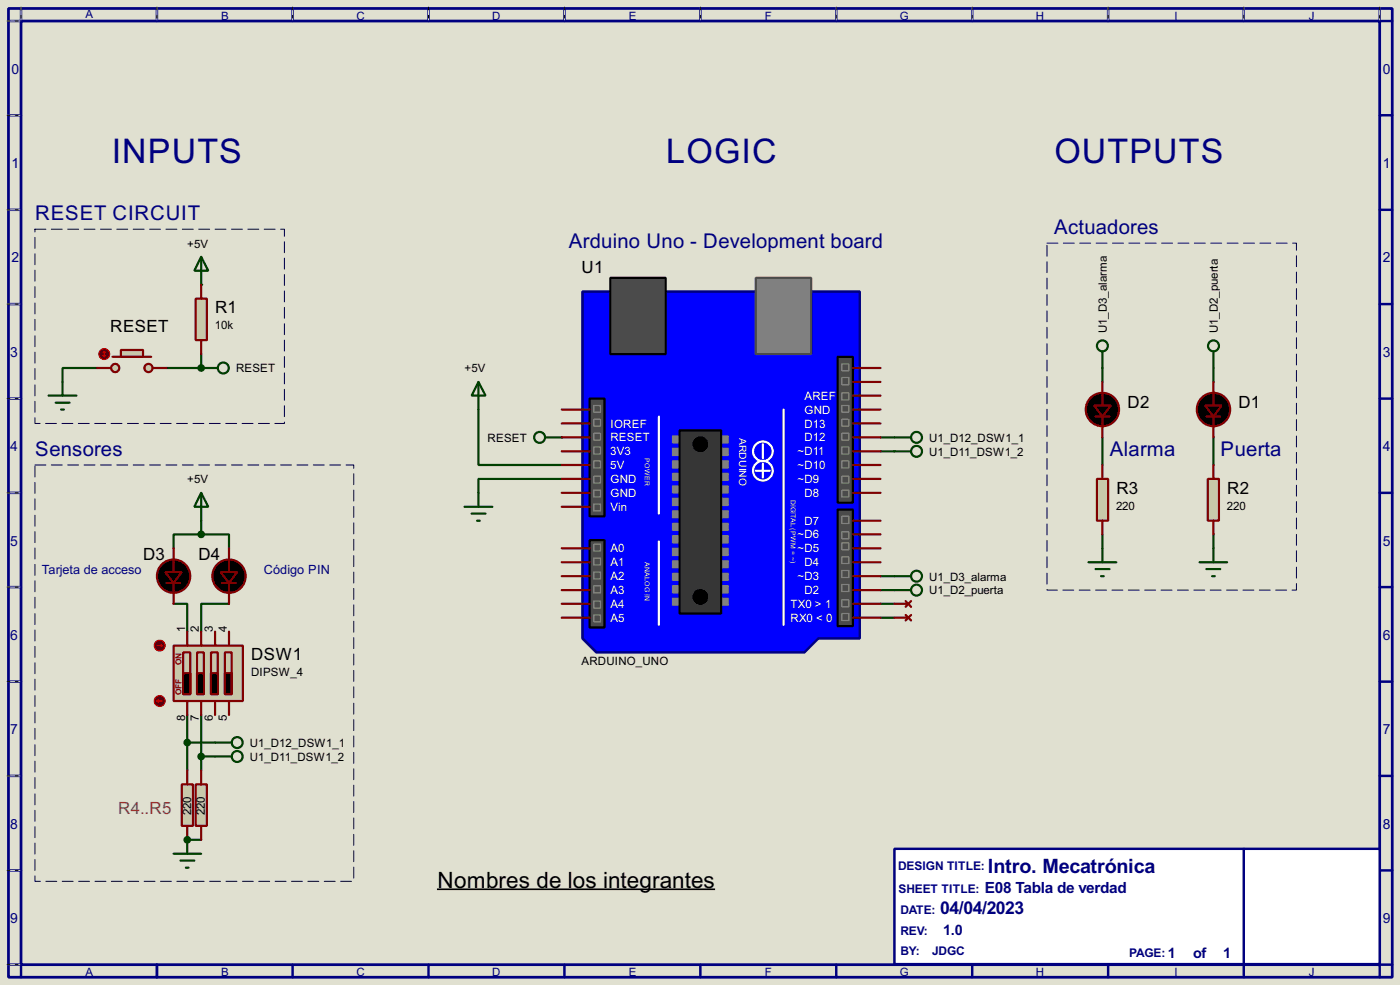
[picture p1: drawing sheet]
<svg xmlns="http://www.w3.org/2000/svg" width="256mm" height="180mm" viewBox="0 0 256 180" stroke-linecap="round" stroke-linejoin="round" font-family="sans-serif">
<path d="M0 0h256.5v180.3h-256.5z" fill="#e0e0d0"/>
<path d="M1.6 1.6h253.5v177.3h-253.5zM3.9 3.9h248.9v172.7h-248.9z" fill="none" stroke="#000080" stroke-width=".5"/>
<g fill="none" stroke="#000080" stroke-width=".45">
<path d="M3.9 1.6v2.3h-2.3M28.8 1.6v2.3M53.6 1.6v2.3M78.5 1.6v2.3M103.4 1.6v2.3M128.3 1.6v2.3M153.2 1.6v2.3M178.1 1.6v2.3M203 1.6v2.3M227.9 1.6v2.3M252.8 1.6v2.3h2.3M1.6 21.1h2.3"/>
<path d="M1.6 38.4h2.3M252.8 21.1h2.3M252.8 38.4h2.3M1.6 55.7h2.3M252.8 55.7h2.3M1.6 73h2.3M252.8 73h2.3M1.6 90.2h2.3M252.8 90.2h2.3M1.6 107.5h2.3M252.8 107.5h2.3M1.6 124.8h2.3"/>
<path d="M252.8 124.8h2.3M1.6 142h2.3M1.6 159.3h2.3M252.8 142h2.3M252.8 159.3h2.3M1.6 176.6h2.3v2.3M28.8 176.6v2.3M53.6 176.6v2.3M78.5 176.6v2.3M103.4 176.6v2.3M128.3 176.6v2.3M153.2 176.6v2.3"/>
<path d="M178.1 176.6v2.3M203 176.6v2.3M227.9 176.6v2.3M255.1 176.6h-2.3v2.3"/>
</g>
<g fill="none" stroke="#e0e0d0" stroke-width=".18">
<path d="M1.3 3.9h2.3M3.9 1.3v2.3M28.8 1.3v2.3M53.6 1.3v2.3M78.5 1.3v2.3M103.4 1.3v2.3M128.3 1.3v2.3M153.2 1.3v2.3M178.1 1.3v2.3M203 1.3v2.3M227.9 1.3v2.3M252.8 1.3v2.3"/>
<path d="M1.3 21.1h2.3M1.3 38.4h2.3M1.3 55.7h2.3M1.3 73h2.3M1.3 90.2h2.3M1.3 107.5h2.3M1.3 124.8h2.3M1.3 142h2.3M1.3 159.3h2.3M1.3 176.6h2.3"/>
</g>
<g fill="none" stroke="#000" stroke-width=".18" stroke-dasharray=".5 1">
<path d="M1.3 3.9h2.3M3.9 1.3v2.3M28.8 1.3v2.3M53.6 1.3v2.3M78.5 1.3v2.3M103.4 1.3v2.3M128.3 1.3v2.3M153.2 1.3v2.3M178.1 1.3v2.3M203 1.3v2.3M227.9 1.3v2.3M252.8 1.3v2.3"/>
<path d="M1.3 21.1h2.3M1.3 38.4h2.3M1.3 55.7h2.3M1.3 73h2.3M1.3 90.2h2.3M1.3 107.5h2.3M1.3 124.8h2.3M1.3 142h2.3M1.3 159.3h2.3M1.3 176.6h2.3"/>
</g>
<path d="M163.9 155.4h88.9v21.1h-88.9z" fill="#fff" stroke="#000080" stroke-width=".45"/>
<path d="M227.9 155.4v21.1" fill="none" stroke="#000080" stroke-width=".45"/>
<path d="M30.5 67.4h6.4M202 80.1v5M202 97.8v2.6M222.3 80.1v5M222.3 97.8v2.6" fill="none" stroke="#004000" stroke-width=".4"/>
<circle cx="36.9" cy="67.4" r=".2" fill="#004000"/>
<path d="M36.9 64.8v2.6" fill="none" stroke="#004000" stroke-width=".4"/>
<circle cx="36.9" cy="52.1" r=".2" fill="#004000"/>
<path d="M17.8 67.4h-6.3v2.5M31.8 110.5h2.5v5.1M34.3 130.9v10.1" fill="none" stroke="#004000" stroke-width=".4"/>
<circle cx="34.3" cy="153.7" r=".2" fill="#004000"/>
<path d="M36.9 97.8h5.1v2.6M36.9 97.8h-5.1v2.6M36.9 95.3v2.5M42 110.5h-5.1v5.1M36.9 130.9v10.1M34.3 153.7h2.6" fill="none" stroke="#004000" stroke-width=".4"/>
<circle cx="102.9" cy="80.1" r=".2" fill="#004000"/>
<g fill="none" stroke="#004000" stroke-width=".4">
<path d="M87.7 69.9l1.3 2.5h-2.6zM87.7 69.9v15.2h15.2M202 67.4v2.5M222.3 67.4v2.5M85.1 92.8h5.1M86.4 94h2.6M87.4 95.3h.5M102.9 87.7h-15.2v5.1M161.3 80.1h2.6M161.3 82.6h2.6M161.3 105.5h2.6M161.3 108h2.6"/>
<path d="M161.3 110.5h2.6M161.3 113.1h2.6M34.3 135.9h5.1M36.9 138.5h2.5"/>
</g>
<path d="M80.1 162.8h50.9" fill="none" stroke="#000" stroke-width=".3"/>
<g fill="#000" stroke="#800000" stroke-width=".4">
<path d="M200.5 74.2h3l-1.5 2.1z"/>
<circle cx="201.9" cy="75" r="3.1"/>
</g>
<path d="M200.7 76.3h2.6M202 69.9v4.3M202 76.3v3.8" fill="none" stroke="#800000" stroke-width=".4"/>
<path d="M201 87.7h2v7.6h-2z" fill="#c8c8aa" stroke="#800000" stroke-width=".4"/>
<path d="M221 76.3h2.6M222.3 69.9v4.3M222.3 76.3v3.8M202 85.1v2.6M202 95.3v2.5" fill="none" stroke="#800000" stroke-width=".4"/>
<path d="M199.4 102.9h5.1M200.7 104.2h2.6M201.7 105.5h.5M202 100.4v2.5" fill="none" stroke="#004000" stroke-width=".4"/>
<g fill="#000" stroke="#800000" stroke-width=".4">
<path d="M220.8 74.2h3l-1.5 2.1z"/>
<circle cx="222.3" cy="75" r="3.1"/>
</g>
<path d="M221.3 87.7h2v7.6h-2z" fill="#c8c8aa" stroke="#800000" stroke-width=".4"/>
<path d="M222.3 85.1v2.6M222.3 95.3v2.5" fill="none" stroke="#800000" stroke-width=".4"/>
<path d="M219.8 102.9h5M221 104.2h2.6M222.1 105.5h.5M222.3 100.4v2.5" fill="none" stroke="#004000" stroke-width=".4"/>
<g fill="#c8c8aa" stroke="#800000" stroke-width=".4">
<circle cx="21.1" cy="67.4" r=".75"/>
<circle cx="27.2" cy="67.4" r=".75"/>
</g>
<path d="M20.6 65.3h7.1" fill="none" stroke="#800000" stroke-width=".4"/>
<path d="M22.2 64.1h4v1.2h-4z" fill="#c8c8aa" stroke="#800000" stroke-width=".4"/>
<path d="M17.8 67.4h2.6M28 67.4h2.5" fill="none" stroke="#800000" stroke-width=".4"/>
<circle cx="19.1" cy="64.8" r="1" fill="#400000" stroke="#f00" stroke-width=".2"/>
<path d="M18.9 65.1l.2 .2M19.1 64.3v1M19.1 64.3l.3 .3M19.1 64.3l-.2 .3M19.4 65.1l-.3 .2" fill="none" stroke="#f00" stroke-width=".2"/>
<g fill="none" stroke="#004000" stroke-width=".4">
<path d="M36.9 47l1.3 2.6h-2.6zM36.9 47v5.1M36.9 67.4h3"/>
<circle cx="40.9" cy="67.4" r="1"/>
</g>
<circle cx="36.8" cy="67.4" r=".5" fill="#004000" stroke="#004000" stroke-width=".4"/>
<path d="M35.9 54.7h2v7.6h-2z" fill="#c8c8aa" stroke="#800000" stroke-width=".4"/>
<path d="M36.9 52.1v2.6M36.9 62.3v2.5M30.5 106.7h2.6M31.8 100.4v4.3M31.8 106.7v3.8M163.9 113.1h2.5M163.9 110.5h2.5M165.9 112.6l1 1M165.9 110l1 1.1M166.9 112.6l-1 1M166.9 110l-1 1.1" fill="none" stroke="#800000" stroke-width=".4"/>
<g fill="none" stroke="#004000" stroke-width=".4">
<path d="M8.9 72.4h5.1M10.2 73.7h2.6M11.2 75h.5M11.5 69.9v2.5M99.9 80.1h3M163.9 108h3M163.9 105.5h3"/>
<circle cx="98.8" cy="80.1" r="1"/>
<circle cx="167.9" cy="108" r="1"/>
<circle cx="167.9" cy="105.5" r="1"/>
</g>
<path d="M6.4 42h45.7v35.5h-45.7zM191.8 44.5h45.7v63.5h-45.7z" fill="none" stroke="#e0e0d0" stroke-width=".18"/>
<path d="M6.4 42h45.7v35.5h-45.7zM191.8 44.5h45.7v63.5h-45.7z" fill="none" stroke="#000040" stroke-width=".18" stroke-dasharray="2 1"/>
<g fill="#000" stroke="#800000" stroke-width=".4">
<path d="M30.3 104.7h3l-1.5 2z"/>
<circle cx="31.8" cy="105.5" r="3.1"/>
</g>
<path d="M33.3 143.6h2.1v7.6h-2.1z" fill="#c8c8aa" stroke="#800000" stroke-width=".4"/>
<path d="M34.3 141v2.6M34.3 151.2v2.5" fill="none" stroke="#800000" stroke-width=".4"/>
<g fill="none" stroke="#004000" stroke-width=".4">
<path d="M163.9 80.1h3M31.8 156.3h5.1M33.1 157.5h2.5M34.1 158.8h.5M34.3 153.7v2.6"/>
<circle cx="167.9" cy="80.1" r="1"/>
</g>
<path d="M31.8 118.2h12.7v10.1h-12.7z" fill="#c8c8aa" stroke="#800000" stroke-width=".4"/>
<path d="M33.6 119.4h1.3v7.7h-1.3zM34.3 115.6v2.6M36.1 119.4h1.3v7.7h-1.3zM36.9 115.6v2.6M38.7 119.4h1.2v7.7h-1.2zM39.4 115.6v2.6M41.2 119.4h1.3v7.7h-1.3zM42 115.6v2.6M34.3 128.3v2.6M36.9 128.3v2.6M39.4 128.3v2.6M42 128.3v2.6" fill="none" stroke="#800000" stroke-width=".4"/>
<path d="M33.6 123.2h1.3v3.9h-1.3zM36.1 123.2h1.3v3.9h-1.3zM38.7 123.2h1.2v3.9h-1.2zM41.2 123.2h1.3v3.9h-1.3z" fill="#000" stroke="#800000" stroke-width=".4"/>
<circle cx="29.2" cy="128.3" r="1" fill="#400000" stroke="#f00" stroke-width=".2"/>
<path d="M28.8 128.3l.2 .3M28.8 128.3h1M29 128.1l-.2 .2" fill="none" stroke="#f00" stroke-width=".2"/>
<circle cx="29.2" cy="118.2" r="1" fill="#400000" stroke="#f00" stroke-width=".2"/>
<path d="M28.8 118.2h1M29.5 117.9l.3 .3M29.8 118.2l-.3 .2" fill="none" stroke="#f00" stroke-width=".2"/>
<circle cx="34.3" cy="135.9" r=".5" fill="#004000" stroke="#004000" stroke-width=".4"/>
<path d="M6.4 85.1h58.4v76.2h-58.4z" fill="none" stroke="#e0e0d0" stroke-width=".18"/>
<path d="M6.4 85.1h58.4v76.2h-58.4z" fill="none" stroke="#000040" stroke-width=".18" stroke-dasharray="2 1"/>
<path d="M35.9 143.6h2v7.6h-2z" fill="#c8c8aa" stroke="#800000" stroke-width=".4"/>
<path d="M40.7 106.7h2.5M42 100.4v4.3M42 106.7v3.8M36.9 141v2.6M36.9 151.2v2.5" fill="none" stroke="#800000" stroke-width=".4"/>
<g fill="#004000" stroke="#004000" stroke-width=".4">
<circle cx="34.3" cy="153.7" r=".5"/>
<circle cx="36.8" cy="138.5" r=".5"/>
<circle cx="36.8" cy="97.8" r=".5"/>
</g>
<g fill="none" stroke="#004000" stroke-width=".4">
<path d="M36.9 90.2l1.3 2.6h-2.6zM36.9 90.2v5.1M163.9 82.6h3"/>
<circle cx="167.9" cy="82.6" r="1"/>
</g>
<g fill="#000" stroke="#800000" stroke-width=".4">
<path d="M40.4 104.7h3.1l-1.5 2z"/>
<circle cx="41.9" cy="105.5" r="3.1"/>
</g>
<path d="M106.7 53.4h50.8v63.5h-7.6l-2.5 2.5h-38.1l-2.6-2.5z" fill-rule="evenodd" fill="#00f" stroke="#000080" stroke-width=".45"/>
<path d="M108 98.9h2.8v16h-2.8z" fill="#4b4b4b" stroke="#000" stroke-width=".4"/>
<path d="M108.8 99.6h1.2v1.3h-1.2zM108.8 102.2h1.2v1.2h-1.2zM108.8 104.7h1.2v1.3h-1.2zM108.8 107.2h1.2v1.3h-1.2zM108.8 110h1.2v1.3h-1.2zM108.8 112.6h1.2v1.2h-1.2z" fill="none" stroke="#808080" stroke-width=".25"/>
<path d="M108 73h2.8v21.5h-2.8z" fill="#4b4b4b" stroke="#000" stroke-width=".4"/>
<path d="M108.8 76.8h1.2v1.2h-1.2zM108.8 79.3h1.2v1.3h-1.2zM108.8 74.2h1.2v1.3h-1.2zM108.8 81.8h1.2v1.3h-1.2zM108.8 84.4h1.2v1.3h-1.2zM108.8 87.2h1.2v1.2h-1.2zM108.8 89.7h1.2v1.3h-1.2z" fill="none" stroke="#808080" stroke-width=".25"/>
<path d="M153.5 93.3h2.8v21.3h-2.8z" fill="#4b4b4b" stroke="#000" stroke-width=".4"/>
<path d="M154.2 99.4h1.3v1.2h-1.3zM154.2 101.9h1.3v1.3h-1.3zM154.2 104.4h1.3v1.3h-1.3zM154.2 107h1.3v1.3h-1.3zM154.2 109.8h1.3v1.3h-1.3zM154.2 112.3h1.3v1.3h-1.3z" fill="none" stroke="#808080" stroke-width=".25"/>
<path d="M153.5 65.3h2.8v26.7h-2.8z" fill="#4b4b4b" stroke="#000" stroke-width=".4"/>
<path d="M154.2 76.8h1.3v1.2h-1.3zM154.2 79.3h1.3v1.3h-1.3zM154.2 74.2h1.3v1.3h-1.3zM154.2 71.9h1.3v1.3h-1.3zM154.2 69.1h1.3v1.3h-1.3zM154.2 66.6h1.3v1.3h-1.3zM154.2 81.8h1.3v1.3h-1.3zM154.2 84.4h1.3v1.3h-1.3zM154.2 87.2h1.3v1.2h-1.3zM154.2 89.7h1.3v1.3h-1.3zM154.2 97.3h1.3v1.3h-1.3zM154.2 94.5h1.3v1.3h-1.3z" fill="none" stroke="#808080" stroke-width=".25"/>
<path d="M138.5 50.9h10.1v13.9h-10.1z" fill="#808080" stroke="#4b4b4b" stroke-width=".4"/>
<path d="M111.8 50.9h10.2v13.9h-10.2z" fill="#4b4b4b" stroke="#000" stroke-width=".4"/>
<g fill="#808080" stroke="#808080" stroke-width=".25">
<path d="M123.2 79.8h1.3v1.3h-1.3z"/>
<path d="M123.2 82.1h1.3v1.3h-1.3z"/>
<path d="M123.2 84.4h1.3v1.3h-1.3z"/>
<path d="M123.2 86.7h1.3v1.2h-1.3z"/>
<path d="M123.2 89h1.3v1.2h-1.3z"/>
<path d="M123.2 91.2h1.3v1.3h-1.3z"/>
<path d="M123.2 93.5h1.3v1.3h-1.3z"/>
<path d="M123.2 95.8h1.3v1.3h-1.3z"/>
<path d="M123.2 98.1h1.3v1.3h-1.3z"/>
<path d="M123.2 100.4h1.3v1.3h-1.3z"/>
<path d="M123.2 102.7h1.3v1.2h-1.3z"/>
<path d="M123.2 105h1.3v1.2h-1.3z"/>
<path d="M123.2 107.2h1.3v1.3h-1.3z"/>
<path d="M123.2 109.5h1.3v1.3h-1.3z"/>
<path d="M132.1 79.8h1.3v1.3h-1.3z"/>
<path d="M132.1 82.1h1.3v1.3h-1.3z"/>
<path d="M132.1 84.4h1.3v1.3h-1.3z"/>
<path d="M132.1 86.7h1.3v1.2h-1.3z"/>
<path d="M132.1 89h1.3v1.2h-1.3z"/>
<path d="M132.1 91.2h1.3v1.3h-1.3z"/>
<path d="M132.1 93.5h1.3v1.3h-1.3z"/>
<path d="M132.1 95.8h1.3v1.3h-1.3z"/>
<path d="M132.1 98.1h1.3v1.3h-1.3z"/>
<path d="M132.1 100.4h1.3v1.3h-1.3z"/>
<path d="M132.1 102.7h1.3v1.2h-1.3z"/>
<path d="M132.1 105h1.3v1.2h-1.3z"/>
<path d="M132.1 107.2h1.3v1.3h-1.3z"/>
<path d="M132.1 109.5h1.3v1.3h-1.3z"/>
</g>
<path d="M124.5 78.8h7.6v33.5h-7.6z" fill="#363636" stroke="#000" stroke-width=".4"/>
<g fill="#000" stroke="#000" stroke-width=".4">
<circle cx="128.3" cy="81.3" r="1.25"/>
<circle cx="128.3" cy="109.3" r="1.25"/>
</g>
<g fill="none" stroke="#fff" stroke-width=".4">
<path d="M120.7 76.3v17.7M143.6 75v39.4M120.7 99.1v15.3M138.5 86.2h2.5M139.8 81.3v2.6M139.8 84.9v2.5"/>
<circle cx="139.7" cy="82.6" r="1.8"/>
<circle cx="139.7" cy="86.2" r="1.8"/>
</g>
<path d="M108.8 92.3h1.2v1.2h-1.2z" fill="none" stroke="#808080" stroke-width=".25"/>
<g fill="none" stroke="#800000" stroke-width=".4">
<path d="M102.9 77.5h5.1M102.9 75h5.1M156.3 77.5h5M156.3 72.4h5M156.3 75h5M156.3 67.4h5M156.3 69.9h5M102.9 80.1h5.1M102.9 82.6h5.1M102.9 85.1h5.1M102.9 87.7h5.1M102.9 90.2h5.1"/>
<path d="M102.9 92.8h5.1M156.3 80.1h5M156.3 82.6h5M156.3 85.1h5M156.3 87.7h5M156.3 90.2h5M156.3 95.3h5M156.3 97.8h5M102.9 100.4h5.1M102.9 102.9h5.1M102.9 105.5h5.1M102.9 108h5.1"/>
<path d="M102.9 110.5h5.1M102.9 113.1h5.1M156.3 100.4h5M156.3 102.9h5M156.3 105.5h5M156.3 108h5M156.3 110.5h5M156.3 113.1h5"/>
</g>
<g fill="none" stroke="#004000" stroke-width=".4">
<path d="M202 64.3v3.1M222.3 64.3v3.1M39.4 135.9h3.1M39.4 138.5h3.1"/>
<circle cx="201.9" cy="63.3" r="1"/>
<circle cx="222.3" cy="63.3" r="1"/>
<circle cx="43.4" cy="135.9" r="1"/>
<circle cx="43.4" cy="138.5" r="1"/>
</g>
<g font-size="7" fill="#000080">
<text x="20.5" y="29.8">INPUTS</text>
<text x="122.1" y="29.8">LOGIC</text>
<text x="193.2" y="29.8">OUTPUTS</text>
</g>
<text font-size="4.6" x="80.1" y="162.6">Nombres de los integrantes</text>
<g font-size="4.2" fill="#000080">
<text x="6.5" y="40.3">RESET CIRCUIT</text>
<text x="104.2" y="45.4">Arduino Uno - Development board</text>
<text x="193.1" y="42.9">Actuadores</text>
<text x="6.5" y="83.5">Sensores</text>
<text x="203.3" y="83.5">Alarma</text>
<text x="223.6" y="83.5">Puerta</text>
</g>
<text font-size="4.1" fill="#000080" x="181" y="159.7">Intro. Mecatrónica</text>
<text font-size="3.6" fill="#000080" x="172.3" y="167.4">04/04/2023</text>
<g font-size="3.5">
<text x="106.6" y="50.1">U1</text>
<text x="39.4" y="57.4">R1</text>
<text x="20.2" y="60.7">RESET</text>
<text x="206.6" y="74.6">D2</text>
<text x="226.9" y="74.6">D1</text>
<text x="204.5" y="90.4">R3</text>
<text x="224.8" y="90.4">R2</text>
<text x="26.2" y="102.6">D3</text>
<text x="36.4" y="102.6">D4</text>
<text x="46" y="120.9">DSW1</text>
</g>
<text font-size="3.5" fill="#804040" x="21.7" y="149">R4..R5</text>
<text font-size="3.2" fill="#000080" x="180.4" y="163.5">E08 Tabla de verdad</text>
<g font-size="3" fill="#000080">
<text x="172.8" y="171.1">1.0</text>
<text x="214" y="175.4">1</text>
<text x="218.6" y="175.4">of</text>
<text x="224.1" y="175.4">1</text>
</g>
<g font-size="2.9" fill="#000080">
<text x="2.1" y="13.5">0</text>
<text x="253.4" y="13.5">0</text>
<text x="2.1" y="30.7">1</text>
<text x="253.4" y="30.7">1</text>
<text x="2.1" y="48">2</text>
<text x="253.4" y="48">2</text>
<text x="1.9" y="65.3">3</text>
<text x="253.4" y="65.3">3</text>
<text x="1.9" y="82.5">4</text>
<text x="253.4" y="82.5">4</text>
<text x="1.9" y="99.9">5</text>
<text x="253.4" y="99.9">5</text>
<text x="1.9" y="117.1">6</text>
<text x="253.4" y="117.1">6</text>
<text x="1.9" y="134.4">7</text>
<text x="253.4" y="134.4">7</text>
<text x="1.9" y="151.7">8</text>
<text x="253.4" y="151.7">8</text>
<text x="1.9" y="168.9">9</text>
<text x="253.4" y="168.9">9</text>
</g>
<g font-size="2.6" fill="#000080">
<text x="7.7" y="105.1">Tarjeta de acceso</text>
<text x="48.3" y="105.1">Código PIN</text>
</g>
<g font-size="2.5" fill="#000080">
<text x="164.5" y="159.2">DESIGN TITLE:</text>
<text x="164.6" y="163.5">SHEET TITLE:</text>
<text x="164.9" y="167.4">DATE:</text>
<text x="164.9" y="171.2">REV:</text>
<text x="164.9" y="174.7">BY:</text>
<text x="170.7" y="174.7">JDGC</text>
<text x="206.8" y="175.2">PAGE:</text>
</g>
<g font-size="2.4" fill="#000080">
<text x="15.6" y="3.4">A</text>
<text x="40.5" y="3.6">B</text>
<text x="65.3" y="3.6">C</text>
<text x="90.2" y="3.6">D</text>
<text x="115.2" y="3.6">E</text>
<text x="140.1" y="3.6">F</text>
<text x="164.8" y="3.6">G</text>
<text x="189.8" y="3.6">H</text>
<text x="215.1" y="3.6">I</text>
<text x="239.8" y="3.6">J</text>
<text x="15.6" y="178.7">A</text>
<text x="40.5" y="178.7">B</text>
<text x="65.3" y="178.7">C</text>
<text x="90.2" y="178.7">D</text>
<text x="115.2" y="178.7">E</text>
<text x="140.1" y="178.7">F</text>
<text x="164.8" y="178.7">G</text>
<text x="189.8" y="178.7">H</text>
<text x="215.1" y="178.7">I</text>
<text x="239.8" y="178.7">J</text>
</g>
<g font-size="2.4">
<text x="34.3" y="45.3">+5V</text>
<text x="39.4" y="60.3">10k</text>
<text x="202.8" y="61" transform="rotate(-90 202.8 61)">U1_D3_alarma</text>
<text x="223.1" y="61" transform="rotate(-90 223.1 61)">U1_D2_puerta</text>
<text x="43.2" y="68.1">RESET</text>
<text x="85.1" y="68.1">+5V</text>
<text x="89.3" y="80.8">RESET</text>
<text x="170.2" y="80.8">U1_D12_DSW1_1</text>
<text x="170.2" y="83.4">U1_D11_DSW1_2</text>
<text x="34.3" y="88.5">+5V</text>
<text x="204.5" y="93.3">220</text>
<text x="224.8" y="93.3">220</text>
<text x="170.2" y="106.3">U1_D3_alarma</text>
<text x="170.2" y="108.8">U1_D2_puerta</text>
<text x="33.9" y="115.6" transform="rotate(-90 33.9 115.6)">1</text>
<text x="36.5" y="115.6" transform="rotate(-90 36.5 115.6)">2</text>
<text x="39" y="115.6" transform="rotate(-90 39 115.6)">3</text>
<text x="41.6" y="115.6" transform="rotate(-90 41.6 115.6)">4</text>
<text x="46" y="123.8">DIPSW_4</text>
<text x="106.5" y="121.7">ARDUINO_UNO</text>
<text x="33.9" y="132" transform="rotate(-90 33.9 132)">8</text>
<text x="36.5" y="132" transform="rotate(-90 36.5 132)">7</text>
<text x="39" y="132" transform="rotate(-90 39 132)">6</text>
<text x="41.6" y="132" transform="rotate(-90 41.6 132)">5</text>
<text x="45.8" y="136.7">U1_D12_DSW1_1</text>
<text x="45.8" y="139.3">U1_D11_DSW1_2</text>
<text x="35" y="149.2" transform="rotate(-90 35 149.2)">220</text>
<text x="37.6" y="149.2" transform="rotate(-90 37.6 149.2)">220</text>
</g>
<g font-size="2.4" fill="#fff">
<text x="147.4" y="75.7">GND</text>
<text x="147.4" y="73.2">AREF</text>
<text x="111.8" y="83.3">3V3</text>
<text x="111.8" y="78.3">IOREF</text>
<text x="111.8" y="80.8">RESET</text>
<text x="146.1" y="83.3">~D11</text>
<text x="147.4" y="78.3">D13</text>
<text x="147.4" y="80.8">D12</text>
<text x="111.8" y="85.9">5V</text>
<text x="111.8" y="88.4">GND</text>
<text x="146.1" y="85.9">~D10</text>
<text x="146.1" y="88.4">~D9</text>
<text x="111.8" y="91">GND</text>
<text x="111.8" y="93.5">Vin</text>
<text x="147.4" y="91">D8</text>
<text x="111.8" y="101.1">A0</text>
<text x="146.1" y="98.6">~D6</text>
<text x="146.1" y="101.1">~D5</text>
<text x="147.4" y="96">D7</text>
<text x="111.8" y="103.7">A1</text>
<text x="111.8" y="106.2">A2</text>
<text x="146.1" y="106.2">~D3</text>
<text x="147.4" y="103.7">D4</text>
<text x="111.8" y="108.7">A3</text>
<text x="111.8" y="111.3">A4</text>
<text x="111.8" y="113.8">A5</text>
<text x="144.8" y="111.3">TX0 &gt; 1</text>
<text x="144.8" y="113.8">RX0 &lt; 0</text>
<text x="147.4" y="108.7">D2</text>
</g>
<text font-size="2.1" fill="#fff" x="135.4" y="80.1" transform="rotate(90 135.4 80.1)">ARDUINO</text>
<g font-size="1.7" fill="#800000">
<text x="33.2" y="121.8" transform="rotate(-90 33.2 121.8)">ON</text>
<text x="33.3" y="127.2" transform="rotate(-90 33.3 127.2)">OFF</text>
</g>
<g font-size="1.4" fill="#fff">
<text x="118.2" y="83.9" transform="rotate(90 118.2 83.9)">POWER</text>
<text x="144.8" y="91.5" transform="rotate(90 144.8 91.5)">DIGITAL (PWM = ~)</text>
<text x="118.2" y="102.9" transform="rotate(90 118.2 102.9)">ANALOG IN</text>
</g>
</svg>
